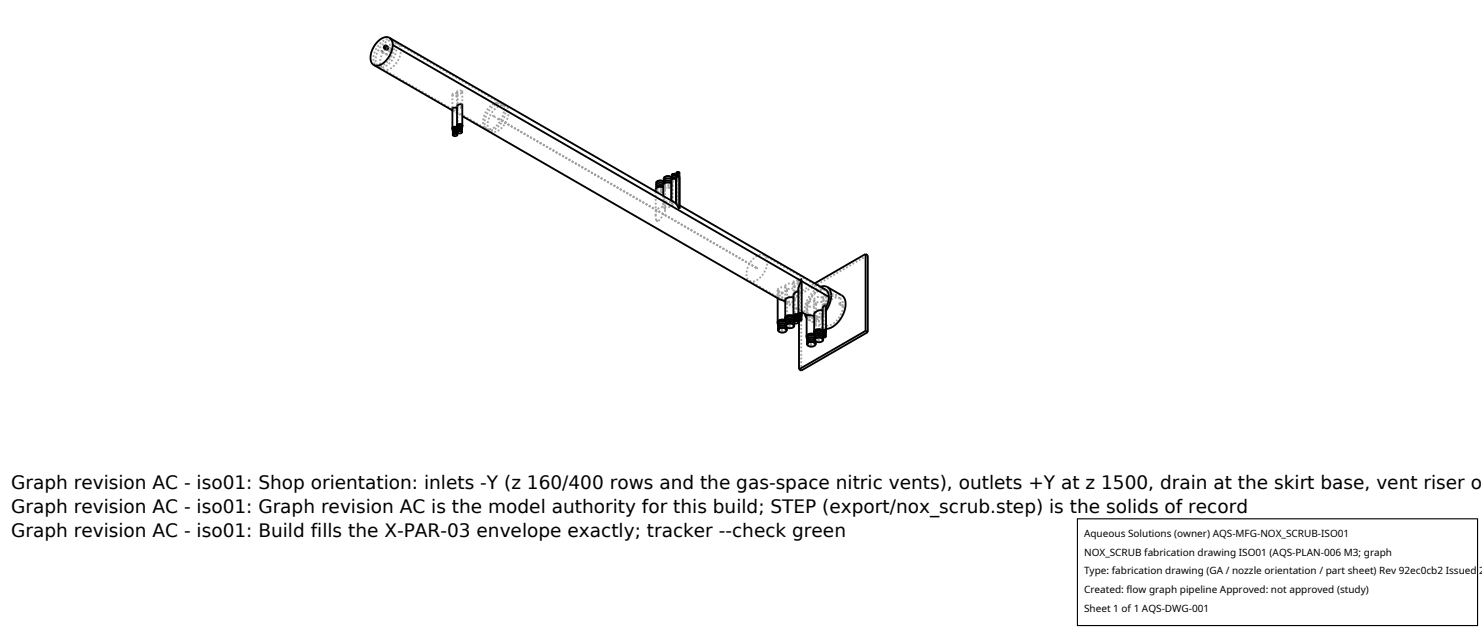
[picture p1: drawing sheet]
<svg xmlns="http://www.w3.org/2000/svg" width="212mm" height="90mm" viewBox="0 0 212 90" stroke-linecap="round" stroke-linejoin="round" font-family="sans-serif">
<g fill="none" stroke="#a0a0a0" stroke-width=".26" stroke-dasharray=".3 .3" stroke-linecap="butt">
<path d="M53.8 9.3l.3 .1h.4l.9-.6 .7-1.1 .2-1M53.8 9.3l.3 .2M54.1 9.5l.3 .1h.4l.9-.6 .7-1.1 .2-1.1M54.5 7.3l.3 .2M54.7 9.9l.4 .1 .4-.1 .8-.5 .7-1.1 .3-1.1M54.7 9.9l14.7 8.5M55.1 7.7l.7 .4M55.2 7.1v-.3l.2-.1M55.5 7.3v-.3l.2-.1M55.5 7.3l.3 .2M55.7 6.9l.1 .1M55.7 6.9l.3 .1"/>
<path d="M55.8 7l-.1 .2-.2 .1M55.8 7.5l.2-.1 .1-.3M55.9 5.7l-.5-.1-.6 .2-.5 .5-.5 .6-.3 .7-.2 .7 .1 .7 .4 .3M55.9 5.7l.3 .2M56 7l-.2 .2v.3M56.1 7.1l-.1-.1M56.2 5.9l-.5-.1-.6 .2-.5 .4-.5 .7-.3 .7-.2 .7 .1 .6 .4 .4M56.3 6.7l-.1-.6-.3-.4M56.6 6.8l-.1-.5-.3-.4M56.8 6.2l-.4-.1-.6 .2-.6 .5-.5 .7-.3 .8-.1 .7 .1 .6 .3 .3M56.8 6.2l14.7 8.5M57.3 7.2l-.2-.6-.3-.4"/>
<path d="M64.6 15.5l.5 .2 .3-.1M64.6 18.3l.1 .2 .3 .1 .3-.1 .1-.2M64.6 15.4l.5 .2 .3-.1M64.6 13.5l.1 .2h.3h.3l.1-.2M64.6 15.8l1.4 .8M64.6 13.5v1.9M64.6 18.3l.2 .2h.2h.3l.1-.2M64.7 18.6l.3 .1 .3-.1M64.7 18.8l.3 .1 .3-.1M64.7 19l.3 .2 .3-.2M64.7 18.5l.3 .2 .2-.1 .1-.1M64.7 18.7l.3 .2h.2l.1-.2"/>
<path d="M64.7 19l.3 .2 .2-.1 .1-.1M64.7 19.2l.3 .2 .3-.2M64.7 19.3l.3 .1 .3-.1M65.3 15.3h-.4l-.3 .1M65.3 13.4l-.5-.1-.2 .2M65.3 15.2l.1 .2h.3l.2-.1 .1-.2M65.3 18l.1 .1 .2 .1 .3-.1 .1-.1M65.3 15.1l.1 .2h.3l.2-.1 .1-.2M65.3 13.1l.3 .3 .3-.1 .1-.2M65.3 13.1v2M65.3 17.9l.3 .2 .4-.2M65.3 18.6l.1-.1"/>
<path d="M65.3 18.2l.3 .1 .4-.1M65.3 18.4l.3 .1 .4-.1M65.3 18.7l.3 .1 .4-.1M65.4 18.1l.2 .2 .4-.2M65.4 18.4l.2 .1 .4-.1M65.4 18.6l.2 .2 .4-.2M65.4 18.9l.2 .1 .4-.1M65.4 15.6l-.1-.1M65.4 18.3l-.1-.1M65.4 18.3h-.1M65.4 18.5l-.1-.1M65.4 15.5l-.1-.2"/>
<path d="M65.4 13.5l-.1-.1M65.4 15.6v2.7M65.4 18.5v-.2M65.4 13.5v2M65.9 14.8h-.4l-.2 .3M65.9 13l-.4-.1-.2 .2M66 15l-.1-.2M66 13.1l-.1-.1M66 13.1v1.9M69.4 18.4l.4 .1 .4-.1 .9-.6 .6-1 .3-1.1M69.7 18.5l.3 .1h.4l.9-.6 .6-1.1 .3-1.1M69.7 18.5l.4 .3"/>
<path d="M70.1 18.8l.3 .1 .4-.1 .9-.6 .7-1 .2-1.1M70.5 16.6l.2 .1M71.1 16.9l37 21.4M71.5 14.7l-.5-.1-.5 .2-.6 .5-.5 .6-.3 .7-.1 .8 .1 .6 .3 .4M71.8 14.9l-.5-.1-.6 .2-.6 .4-.4 .7-.4 .7-.1 .7 .1 .6 .4 .4M71.8 14.9l.4 .2M72 15.7l-.1-.6-.4-.4M72.2 15.1l-.5-.1-.5 .2-.6 .5-.5 .6-.3 .7-.2 .7 .2 .7 .3 .4M72.2 15.8l-.1-.6-.3-.3M72.6 16.1l-.1-.6-.3-.4M93.6 30.8l.1-.5 .3-.5 .4-.2h.4M93.6 27.3v3.5"/>
<path d="M93.7 31.4l.3 .2M93.7 31.4l-.1-.6M93.7 27.1l.1-.2 .3-.2 .6 .1M93.7 26.8l.1-.2 .3-.1h.6M93.7 26.5l.1-.2 .3-.2 .6 .1M93.7 26.1l.1-.1 .3-.2 .6 .1M93.7 26.1v-.1M93.7 27.1v-.2M93.7 26.8v-.1M93.7 26.5v-.1M94.7 29.2l.1-.3 .3-.1 .8 .1M94.7 26.8h.1"/>
<path d="M94.7 28v1.2M94.7 26.8l.2 .3M94.7 26.5l.2 .3M94.7 26.2l.2 .3M94.7 25.9l.2 .2M94.8 29.6l.2 .4M94.8 26.8v2.8M94.8 26.8l.2 .3M94.8 26.2l.1 .3M94.8 25.9l.1 .3M94.8 25.9l.1 .2M94.8 25.5l.1-.2 .3-.1 .6 .1"/>
<path d="M94.8 25.5v-.1M94.8 26.5l.1-.2 .3-.2 .6 .1M94.8 26.1l.1-.2 .3-.1 .6 .1M94.8 25.8l.1-.2 .3-.1 .6 .1M94.8 26.5v-.2M94.9 27.1l-.2 .2-.3 .1-.5-.1-.2-.2M94.9 26.8l-.2 .2-.4 .1-.4-.1-.2-.2M94.9 26.5l-.2 .2-.4 .1-.4-.1-.2-.2M94.9 26.1l-.2 .3-.3 .1-.5-.1-.2-.3M94.9 26.1l-.2 .3-.4 .1-.4-.1-.2-.3M94.9 27.1v-.3M94.9 26.8v-.3"/>
<path d="M94.9 26.5v-.3M94.9 26.2l-.1 .2-.4 .1-.5-.1-.2-.2M95 30l-.2 .6-.8 1M95 27.1l-.2 .2-.5 .2-.4-.2-.3-.2M95 27.1v2.9M95.8 26.2l.2 .3M95.8 25.9l.2 .2M95.8 25.6l.2 .2M95.8 25.3l.2 .2M95.9 28.9l.2 .3M95.9 28.6v.3M95.9 28.8h.2l.4 .2"/>
<path d="M95.9 26.2l.2 .2M95.9 25.9l.1 .2M95.9 28.6v.2M95.9 25.7l.1 .1M96 25.4v.1M96 25l.2-.1h.3M96 25.8l.2-.2h.3M96 25.5l.2-.2 .3 .1M96 25.3l.2-.2h.3M96 25.8v-.2M96 25.3v-.1M96 26.5l-.2 .2-.4 .1-.4-.1-.2-.2"/>
<path d="M96 26.1l-.2 .3-.4 .1-.4-.1-.2-.3M96 25.8l-.2 .3-.4 .1-.4-.1-.2-.3M96 26.5v-.4M96 26.1v-.3M96 25.8v-.3M96 25.5l-.2 .3-.4 .1-.4-.1-.2-.3M96 25.5l-.2 .2-.3 .1-.5-.1-.2-.2M96.1 29.2l-.3 .3-.5 .1-.4-.1-.2-.3M96.1 26.4l-.2 .3-.4 .1-.6-.1-.2-.3M96.1 26.4v2.8M96.5 25.6l.1 .2M96.5 25.4l.1 .1"/>
<path d="M96.5 25.1l.1 .2M96.5 24.9l.1 .1M96.5 29l.2 .1M96.6 25.8l-.3 .1-.3-.1M96.6 25.5l-.3 .2-.3-.2M96.6 25.3l-.3 .1-.3-.1M96.6 25l-.3 .2-.3-.2M96.6 25.8v-.2M96.6 25.3v-.1M96.6 25.6l.1 .2M96.6 29.1l.5 .2M96.7 29.1l-.6-.1-.2-.2"/>
<path d="M96.7 25.8l-.2 .1-.2 .1-.3-.1-.1-.1M96.7 25.8v3.3M96.7 25.3h.3M96.7 25.1h.3M96.7 24.9l.3-.1M96.7 24.7l.3-.1M96.7 25.3v-.1M97 24.8v.1M97 24.6v.1M97 25.3l-.2 .1-.1-.1M97 25.1l-.2 .1-.1-.1M97 24.9l-.2 .1-.1-.1"/>
<path d="M97 25.3v-.1M97 24.7l-.1 .1-.2-.1M97 25.1l-.2 .1-.2-.1M97 24.9l-.2 .1-.2-.1M97 24.7l-.1 .1-.3-.1M97.1 29.7l-.1-.4-.4-.2M97.1 25.3l-.3 .2-.2-.2M109.2 36.5l-.5-.1-.6 .1-.5 .5-.6 .7-.3 .7-.1 .7 .1 .6 .3 .4M109.2 36.5l8.7 5M109.6 37.4l-.1-.6-.3-.3M114 40l.2 .1 .3-.1M114 40v1.1"/>
<path d="M114.2 39.8l.3 .2M114.2 39.8l-.2 .2M114.4 39.8l.1 .1M107 40.1l.4 .1 .4-.1 .8-.5 .7-1.1 .3-1.1M107 40.1l4.3 2.5M111.1 42.4l.2-.4 .4 .8 .5 .4M111.1 46.1l.2 .2 .4 .1 .5-.1 .2-.2M111.1 42.1v-.7M111.1 42.4v.2M111.1 41.4v.7M111.1 46l.2 .3 .5 .1 .4-.1 .2-.3M111.1 41.4l.6 .4"/>
<path d="M111.1 46.4l.4 .2h.4l.4-.2 .1-.2M111.2 46.6l.2 .2 .4 .1 .4-.2 .2-.2M111.2 46.9l.2 .2 .3 .1 .4-.1 .2-.2M111.2 46.2l.1 .2 .4 .1 .5-.1 .1-.2M111.2 46.5l.1 .2 .4 .1 .5-.1 .1-.2M111.2 46.8l.1 .2 .4 .1h.4l.2-.3M111.2 47.1l.1 .3 .4 .1 .4-.1 .2-.3M111.2 41.6l.1 .2 .1-.1M111.2 41.6l.2 .1M111.2 47.2l.5 .3 .4-.1 .2-.2M111.3 42.7l-.2-.3M111.3 42.6l-.2-.2v-.3"/>
<path d="M111.7 41.8l.1 .7 .5 .6M111.7 41.8l.5-.1 .2-.3M112.2 42.8l.2 .3 .5 .1 .4-.1 .2-.3M112.2 45.4l.1 .3 .5 .1 .5-.1 .2-.3M112.2 42.7l.2 .2 .5 .2 .4-.1 .2-.3M112.2 40.9l.1 .2 .5 .2 .5-.1 .2-.3M112.2 40.9v1.8M112.2 45.4l.2 .3 .5 .1 .4-.1 .2-.3M112.2 43.2l.2 .1M112.2 43.2l2.3 1.4M112.2 43.1v-.1M112.2 42.9l-.9-.3"/>
<path d="M112.2 41.1l-.7-.1-.3 .2-.1 .2M112.2 45.8l.4 .1 .4 .1 .4-.2 .1-.2M112.2 46l.3 .2h.4l.4-.1 .1-.2M112.2 46.3l.2 .1 .4 .1h.4l.2-.2M112.2 45.6l.2 .2 .4 .1 .4-.1 .2-.2M112.2 45.9l.2 .2 .4 .1 .4-.1 .2-.2M112.2 46.2l.2 .2 .4 .1 .4-.1 .2-.2M112.2 46.5l.2 .2 .4 .1 .4-.1 .2-.2M112.3 46.6l.5 .2h.4l.2-.2M112.3 43.1h.1M112.3 43.1l2.9 1.7M112.3 46.7v-.1"/>
<path d="M112.3 46.2l-.1-.2M112.3 46.5l-.1-.2M112.3 46.2l.1 .3M112.3 46.5v.2M112.4 46.5l-.2-.2M112.4 43.3l-.2-.2M112.4 46l-.2-.3M112.4 46.1l-.2-.3M112.4 46.2l-.2-.3M112.4 43.1l-.2-.2M112.4 41.4l-.2-.3M112.4 43.3v2.7"/>
<path d="M112.4 46.1v-.1M112.4 46.2v-.1M112.4 41.4v1.7M113.3 42.4h-.6l-.4 .1-.1 .2M113.3 40.6l-.7-.1-.3 .2-.1 .2M113.3 42.2l.1 .2h.3l.3-.2 .1-.3M113.3 45.1l.1 .2h.3h.3l.1-.2M113.3 42.1l.2 .2h.2l.3-.2 .1-.3M113.3 40.3l.1 .1 .3 .1 .3-.1 .1-.1M113.3 40.3v1.8M113.3 45.1l.2 .1 .2 .1 .3-.1 .1-.1M113.4 45.4l.3 .1 .3-.1"/>
<path d="M113.4 45.5l.3 .2 .3-.2M113.4 45.8l.3 .1 .3-.1M113.4 45.2l.3 .2 .3-.2M113.4 45.7l.3 .2 .3-.2M113.4 46l.3 .2 .3-.2M113.4 46.1l.3 .1 .3-.1M113.4 45.6v-.1M113.4 45.9v-.1M113.4 45.6v.3M113.4 45.9v.2M113.4 45.9v-.2M113.5 42.8l-.2-.3"/>
<path d="M113.5 45.4l-.2-.3M113.5 45.4l-.2-.2M113.5 45.6l-.2-.3M113.5 42.7l-.2-.3M113.5 40.9l-.2-.3M113.5 42.8v2.6M113.5 45.6v-.2M113.5 40.9v1.8M114 41.5l-.4 .1-.3 .5M114 40.1h-.4l-.3 .2M114 41.3l.1 .2 .2-.1 .2-.7M114 44.9l.3 .1 .2-.1"/>
<path d="M114 41.1l.1 .2 .2-.2 .2-.8M114 44.9l.2 .1 .3-.1M114.1 41.9l-.1-.2M114.1 45.1l-.1-.1M114.1 45.3v-.1M114.1 45.1h.3M114.1 41.8l-.1-.3M114.1 40.3l-.1-.2M114.1 41.9v3.2M114.1 45.3v-.2M114.1 40.3v1.5M114.1 45.3h.1h.2"/>
<path d="M114.1 45.5l.1 .1 .2-.1M114.1 45l.1 .1 .2-.1M114.1 45.2l.1 .1 .2-.1M114.1 45.4l.1 .2 .2-.2M114.1 45.7h.3M114.1 45.7l.2 .1 .1-.1M114.1 45.8v-4M114.1 41.8l2.3-1.3M114.2 40.1l-.2 1M114.2 40.1v-.3M114.4 41.9l-.3-.1M114.4 52.9v-11"/>
<path d="M114.4 41.9l9.5-5.4M114.5 40v.3M115.2 45.4l.3 .2M115.2 45l.4 .2M115.2 48l.2 .3 .5 .1 .5-.1 .2-.3M115.2 48.1l.2 .2 .4 .1 .6-.1 .2-.2M115.2 44.8l.4 .2M115.2 43.4l.2 .3 .4 .1 .6-.1 .2-.3M115.2 43.4v1.4M115.3 48.4l.3 .2h.5l.3-.2 .2-.2M115.3 48.6l.2 .2 .5 .1 .3-.2 .2-.2M115.3 48.9l.2 .2 .3 .1 .5-.1 .2-.2"/>
<path d="M115.3 48.2l.2 .2 .4 .1 .4-.1 .2-.2M115.3 48.5l.2 .2 .4 .1h.4l.2-.3M115.3 48.8l.1 .2 .4 .2 .5-.1 .2-.3M115.3 49.1l.2 .3 .3 .1 .5-.1 .2-.3M115.3 49.2l.5 .3 .4-.1 .3-.2M115.5 45.6l.1 .1M115.5 45.6l2 1.2M115.6 45.7l.6 .2h.3l.1-.1M115.6 45.2v.5M115.6 45v.1M115.6 45.1l.3 .2M115.9 45.3l.5 .2 .2-.1"/>
<path d="M115.9 45.3l1.9 1.1M116.3 44.9l.1 .2 .3 .1M116.3 47.4l.2 .3 .5 .1 .4-.1 .2-.3M116.3 47.4l.2 .3 .4 .1 .5-.1 .2-.3M116.3 44.8l.1 .2 .3 .1M116.3 42.8l.2 .3 .4 .1 .5-.1 .2-.3M116.3 42.8v2M116.4 45.2h-.1M116.4 47.7h-.1M116.4 45.1l-1.2-.3M116.4 43.1h-.8l-.3 .1-.1 .2M116.4 47.8l.3 .1 .5 .1 .3-.2 .1-.2"/>
<path d="M116.4 48l.2 .2h.5l.3-.1 .2-.2M116.4 48.3l.2 .2h.3h.4l.3-.2M116.4 47.6l.1 .2 .4 .1 .5-.1 .2-.2M116.4 47.9l.1 .2 .4 .1 .5-.1 .2-.2M116.4 48.2l.1 .2 .4 .1 .5-.1 .2-.2M116.4 48.5l.1 .2 .4 .1h.4l.2-.3M116.4 48.6l.5 .2h.4l.2-.2M116.5 48.7l-.1-.1M116.5 48.2l-.1-.2M116.5 48.5l-.1-.2M116.5 48.2v.3M116.5 48.5v.2"/>
<path d="M116.5 45.7l.2-.1M116.5 45.3v.4M116.5 45.3l.2-.1M116.5 45.3l-.1-.1M116.5 45.2l-.1-.1M116.5 45.2l.2-.1M116.5 45.2v.1M116.6 45.8l-.1-.1M116.6 48l-.2-.3M116.6 48.1l-.2-.3M116.6 48.2l-.2-.3M116.6 45.4l-.1-.1"/>
<path d="M116.6 43.4l-.2-.3M116.6 45.8v2.2M116.6 48.1v-.1M116.6 48.2v-.1M116.6 43.4v2M116.7 45.6h.6l.2-.2 .1-.3M116.7 45.2v.4M116.7 45.1v.1M116.7 45.2l.6-.1 .3-.2v-.2M117.2 40.9l-.9 .6-.8 1-.5 1.2-.1 1.1M117.4 44.2h-.3l-.4 .1-.3 .2-.1 .3M117.4 42.5l-.7-.1-.3 .2-.1 .2"/>
<path d="M117.5 44l.1 .2 .2-.1M117.5 47.3l.2 .1 .3-.1M117.5 43.9l.1 .2 .2-.1M117.5 42.3l.2 .2 .3-.2M117.5 42.3v1.6M117.5 47.2l.2 .2 .3-.2M117.5 46.8l-.4-.4-.1-.7 .1-1 .4-1 .7-.8 .7-.6 .7-.2 .6 .1M117.5 47.9v-.1M117.6 47.6l-.1-.1M117.6 47.6v.1M117.6 47.5h.3M117.6 47.9v.2"/>
<path d="M117.6 47.7v.2M117.6 47.7h.3M117.6 47.9h.1h.2M117.6 47.4l.1 .1 .2-.1M117.6 47.6l.1 .1 .2-.1M117.6 47.8l.1 .1 .2-.1M117.6 48.1h.3M117.6 48.1h.1h.2M117.6 47.9l-.1-.1M117.6 44.9l.2-.3M117.6 44.5v.4M117.6 44.5l.2-.4"/>
<path d="M117.6 44.5l-.1-.1M117.6 44.4l-.2-.2M117.6 44.4l.2-.4M117.6 44.4l.2-.3M117.6 45.1v-.2M117.6 47.4l-.1-.2M117.6 47.6l-.1-.3M117.6 44.7v-.3M117.6 42.8l-.2-.3M117.6 45.1v2.3M117.6 47.6v-.2M117.6 42.8v1.9"/>
<path d="M117.8 46.4l-.3-.3-.2-.6 .1-.8 .3-.8 .6-.7 .6-.5 .6-.2 .5 .1M117.8 44.6l.2-.2M117.8 44.1v.5M117.8 44v.1M117.8 44.1l.2-.2M117.9 41.5l-.5-.1-.5 .1-.5 .4-.5 .6-.4 .8-.2 .7 .1 .6 .2 .4M117.9 43.4l-.3 .2-.1 .3M117.9 42.2h-.3l-.1 .1M117.9 41.4l-.5-.1-.5 .2-.6 .4-.5 .7-.4 .7-.1 .8v.6l.3 .4M117.9 41.4l2.1 1.2M117.9 41.4l-.5-.1-.6 .2-.6 .5-.5 .6-.3 .7-.2 .8 .1 .7 .3 .4M118 43.9v.5"/>
<path d="M118 43.9v-.1M118 43.8v-.2M118 43.8l.2-.6 .1-.7M118 43.9l.3-.8 .1-.7M118 43.8v.1M118 47l-.5-.2M118 43.6l-.1-.2M118 42.3l-.1-.1M118 42.3v1.3M118.3 42.5l-.1-.6-.3-.4M118.4 42.4l-.1-.6-.4-.4M119.9 43.5v-.3"/>
<path d="M119.9 43.5l.5 .3M119.9 43.2v.1M119.9 43.2l.5 .3M119.9 43.3v.2M120 42.6l.3 .3 .1 .6M120.4 43.7v.1M120.4 43.7l-.5-.2M120.4 43.8l-.3 1.1-.7 1-.9 .5-.3 .1-.4-.1M120.4 43.5v.2"/>
</g>
<g fill="none" stroke="#000" stroke-width=".26">
<path d="M53.4 9.3l11.2 6.5M54.5 7.3h.1M55.1 6.5l.3 .2v.2l-.2 .2-.3-.2M55.1 6.5v.3l-.2 .1M55.1 6.5l-.2 .1v.3M55.6 5.4l.4 .4 .1 .6M55.6 5.4l-.5-.1-.6 .2-.6 .5-.5 .7-.4 .8-.1 .8 .2 .6 .3 .4M55.6 5.4l41 23.7M56.1 6.4l-.3 1.2-.7 1.1-.9 .6-.4 .1-.4-.1M56.1 6.4l62.3 36M64.6 18.3h.1M64.6 18.5l.1 .1"/>
<path d="M64.7 18.7v-.3l.5-.1 .1 .2v.5M64.7 18.7v.1M64.7 19.2v.1M64.7 19.2h.1M64.7 19.3l.3-.2 .3 .2M64.7 19.3l.3 .1 .3-.1M65.2 18.6h-.3l-.2 .1v.5M65.2 18.6l.1 .1M65.2 18.9l-.3-.1-.2 .2M65.2 18.9l.1 .1M65.2 19.1h-.3l-.2 .1M65.2 19.1l.1 .1"/>
<path d="M65.2 18.6h-.3l-.2 .1M65.2 18.9l-.4-.1-.1 .2M65.3 15.4h-.4l-.3 .1v3M65.3 15.5h.1M65.3 18.1v-2.9l.1-.2 .3-.1h.2l.1 .2v3M65.3 18.1l.1-.1 .2-.1 .3 .1 .1 .1M65.3 18.1v.1M65.3 18.2l-.4-.1-.3 .2M65.3 19.2h.1M65.3 19v.2M65.3 19.2v.1M65.3 18.7v.1"/>
<path d="M65.3 19h.1M65.3 17.8l.5-.1 .2 .3-.1-.2-.2-.1-.3 .1-.1 .2zM65.3 18.4l-.4-.1-.3 .2M65.3 18.6l.1-.5 .2-.2 .3 .2 .1 .5M65.3 18.4l.2-.2h.2l.2 .1 .1 .1M65.3 18.6l.3-.2 .4 .2M65.3 18.6v.1M65.3 18.8l.1 .1M65.3 18.6h.1M65.3 18.3l-.4-.2-.3 .2M65.4 18.4l.2-.2 .4 .2M65.4 18.6l.1-.2 .3 .1 .1 .1 .1 .2"/>
<path d="M65.4 18.8h.1M65.4 18.9l.2-.2 .4 .2M65.4 18.9l.2 .2 .4-.2M65.4 18.6l-.1 .2M65.4 18.8v.1M65.9 18.7h-.4l-.1 .1M65.9 18.7l.1 .1M65.9 18.7h-.3l-.3 .1M66 18.9h.1M66 18.8v.1M66 18.6v.1M66 16.6l45.3 26.1 .9 .3"/>
<path d="M66 18.1v.1M93.7 26l.2-.1 .3-.1 .6 .1-.4-.1-.5 .1-.2 .2v.3M94.7 26.8l-.4-.1-.5 .1-.1 .2-.1 .3M94.7 26.5l-.3-.1-.4 .1-.3 .1v.3M94.8 25.4l.2-.2 .4-.1 .3 .1 .3 .2-.4-.2h-.5l-.3 .2v.4M95.9 26.2h.1M95.9 26.2l-.7-.1-.4 .2-.1 1.7M95.9 26.2v2.4M95.9 25.9l-.6-.1-.4 .1-.1 .4-.3-.2-.5 .1-.3 .1v.4M95.9 25.7l-.3-.2h-.5l-.3 .2v.4M96 25.5v-.3l.3-.1 .3 .1v.3M96 25.2v-.2l.3-.2 .3 .1v.3"/>
<path d="M96 25l.2-.2 .4 .2M96.5 25.6v-.2l-.3-.1-.2 .1v.2M96.5 25.6l-.3-.1-.3 .2v2.9M96.5 25.6v3.4M96.7 25.2v-.1l.1-.1 .2 .1v.1M96.7 25.1v-.2l.1-.1 .2 .1v.2M96.7 24.9v-.2l.1-.1 .2 .1v.2M96.7 24.7l.1-.1 .2 .1M96.9 29.7h.1M96.9 29.7l.2 .1M97 25.2l.1 4.6M97 25.2h-.3l-.1 .1v3.8l.3 .6"/>
<path d="M97 29.7l.1 .1M97 25.2v4.5M97.1 29.3l20.9 12.1 .3 .4 .1 .6M123.6 36.3l-7.2 4.2M123.6 36.3v10.9M123.6 36.3l.3 .2v10.9M111.1 46h.1M111.1 46.2v.2M111.1 42.6v3.6M111.1 46.5l.1 .1M111.1 46.8l.1 .1M111.1 47.1l.2-.2 .4-.1 .5 .1 .2 .2"/>
<path d="M111.1 47.1l.1 .1M111.2 46.8l.1-.2 .4-.1 .4 .1 .2 .2M111.2 47.2l.1-.3 .4-.1 .5 .1 .1 .3M111.2 47.2l.1 .2 .4 .1 .5-.1 .1-.2M111.2 46.3l.5-.1 .5 .1-.6-.1-.3 .1-.1 .2zM112.2 45.6v.1l-.4-.1-.4 .1-.3 .3M112.2 45.8l-.7-.1-.3 .1-.1 .3M112.2 45.9l-.7-.1-.3 .2-.1 .2M112.2 45.9v.1M112.2 46.2v.1M112.2 46.5l.1 .1M112.2 45.8h.1"/>
<path d="M112.2 45.9h.1M112.2 46l-.5-.1-.5 .1-.1 1.1M112.2 46.5h.1M112.2 46.5l.2-.2 .4-.1 .4 .1 .2 .2M112.2 46.5l.2 .3 .4 .1 .5-.1 .1-.3M112.2 46.2v.3M112.3 46.6l-.3-.1h-.4l-.3 .1-.2 .2M112.3 47.1l-.1-.2-.5-.1-.4 .1-.1 .3M112.3 47.1h.1M112.3 47.1v.1M112.3 46.9v-.2l.1 .4M112.4 47.1l-.1 .1"/>
<path d="M113.2 45.6h-.6l-.2 .1-.2 .2M113.2 45.6l.2 .2M113.2 45.9h-.6l-.4 .3M113.2 45.9l.2 .3M113.2 46.2h-.6l-.2 .1-.2 .2M113.2 46.2l.2 .3M113.3 45.6h-.7l-.3 .1-.1 .2M113.3 45.6l.1 .1M113.3 45.9h-.7l-.3 .1-.1 .2M113.3 45.9l.1 .4M113.3 46.2h-.7l-.3 .1-.1 .2M113.3 46.2l.1 .3"/>
<path d="M113.3 42.5h-.6l-.5 .3v2.8M113.3 45.1l-.3-.1h-.5l-.2 .2-.1 .2 .1-.2 .3-.1 .7 .1M113.3 45.3l.1 .1M113.3 45.3l-.3-.1h-.4l-.3 .2-.1 .2M113.4 45.7v-.5l.3-.1 .3 .1v.5M113.4 45.7l.3-.1 .3 .1M113.4 45.7v.1M113.4 46l.3-.2 .3 .2M113.4 46v.1M113.4 45.5l-.5-.3-.5 .1-.2 .2v.7M113.4 45.5l.3-.2 .3 .2M113.4 46h.1"/>
<path d="M113.4 46l.3 .2 .3-.2M113.4 46.1v.4M113.4 46.5v.1M114 45.7l-.1-.1h-.4l-.1 .4M114 46h.1M114 45.7v.3M114 45.5l-.3-.2-.3 .1v.1M114 45.5h.1M114 45.7v.1M114 46v.1M114 41.7h-.3l-.4 .4v3.2M114 45v-3.8l.4-1 .1 4.8"/>
<path d="M114 45l-.4-.1-.2 .1-.1 .1 .3-.2 .4 .1M114 44.8l.2-.1 .3 .1M114 44.8h.1M114 44.9l.2-.2 .3 .2M114 45l.2-.1 .3 .1M114 45l.1 .1M114.1 45.2l-.1 .2M114.1 45.4v.1M114.1 45.7h.1M114.1 45.2l-.4-.2-.4 .3M114.1 45.7l.2-.1 .1 .1M114.1 45.7l.1 .1 .2-.1"/>
<path d="M114.1 45.4v.3M114.1 45.8v6.9M114.4 45.2h-.3M114.4 45.2h.1M114.4 45.4h-.3M114.4 45.4h.1M114.4 45.6l-.3 .1M114.4 45.6v.1M114.4 45.6l.1 .1M114.4 45.7h.1M114.4 45.2l.1 .5M114.5 45.2l-.1-.2-.3-.1v.5"/>
<path d="M114.5 45.2l-.1 .1M114.5 45.4l-.1 .1M114.5 45.7h-.1M114.5 44.9h.1M114.5 45l-.1 .1M114.5 44.6l.7 .4M114.9 44.8l.3 .6M115.2 48.2l.1 .2M115.3 48.5v.1M115.3 49.1v.1M115.3 49.1h.1M115.3 49.2l.2-.3 .4-.1 .4 .1 .2 .3"/>
<path d="M115.3 49.2l.2 .2 .4 .1 .4-.1 .2-.2M116.3 45.2l-1.1-.2v3.2M116.3 47.6l.1 .2M116.3 48.3h.1zM116.3 48.3l-.4-.1-.5 .1-.1 .2v.6M116.3 48.6l-.6-.1-.3 .1-.1 .2M116.3 48.6l.2 .2M116.3 48.9l-.6-.1-.3 .1-.1 .2M116.3 48.9l.2 .3M116.3 48.3l-.6-.1-.3 .1-.1 .2M116.3 48.6l-.3-.1h-.4l-.3 .2v.2M116.3 48.6h.1"/>
<path d="M116.3 48.9l.2 .2M116.3 47.7h-.7l-.3 .1-.1 .2M116.4 47.8l-.8-.1-.3 .1-.1 .3M116.4 47.9l-.8-.1-.3 .2-.1 .2M116.4 47.9v.1M116.4 48.2l.1-.3 .4-.1 .5 .1 .2 .3M116.4 48.2v.1M116.4 48.5l.1-.2 .4-.2 .5 .1 .2 .3M116.4 48.5v.1M116.4 47.8h.1M116.4 47.9h.1M116.4 48l-.4-.1h-.5l-.2 .2v.4"/>
<path d="M116.4 48.5l.1-.2 .4-.1 .5 .1 .2 .2M116.4 48.5h.1M116.4 48.5l.2 .3 .4 .1 .4-.1 .2-.3M116.4 48.2l.3-.3h.5l.3 .2 .1 .4M116.4 47.9v.6M116.5 48.7v.1M116.5 48.8v.3M116.5 48.8v.1M116.5 49.1v.1M117.2 40.9h.5l.5 .1M117.5 47.4v-3.4l.1-.2 .2-.2 .2 .2v3.6M117.5 47.2l.2-.1 .3 .1"/>
<path d="M117.5 47.2h.1M117.5 44.4l-.3-.1h-.3l-.4 .2-.2 .3v2.8M117.5 47.2l-.4-.2h-.3l-.4 .2-.1 .2M117.5 47.3l.2-.2 .3 .2M117.5 47.2l-.3-.1h-.4l-.4 .1-.1 .2M117.5 47.4l.2-.1 .3 .1M117.5 47.4l.1 .1M117.5 47.3l-.3-.1h-.4l-.4 .2-.1 .2M117.5 47.6l.2-.1 .2 .1M117.5 47.6l.1 .1M117.5 47.8l-.2-.2-.4-.1-.3 .1-.2 .3M117.5 47.8l.3-.1 .1 .2"/>
<path d="M117.5 47.8l.1 .1M117.5 48l.2-.1 .2 .1M117.5 48l.1 .1M117.5 47.8l-.2-.2-.4-.1-.4 .1-.1 .3M117.5 47.5l-.3-.2h-.5l-.3 .2v.4M117.5 47.9h.1M117.6 48.5h-.1M117.6 48.5h.1M117.6 47.9h.1M117.6 47.7h.1M117.6 47.6l.1-.1 .2 .1v.4M117.6 47.8l.1-.1 .2 .1"/>
<path d="M117.6 48l.1-.1 .2 .1M117.6 48h.1M117.6 48.1l.1-.1 .2 .1M117.6 48.1l.1 .1 .2-.1M117.6 48v.1M117.6 47.8l-.1 .2M117.6 48.1v.1M117.6 48.2v.1M117.6 48.5l-.1 .1M117.9 48.1h.1M117.9 48v.1M117.9 47.6v-.2l-.3-.1-.1 .5"/>
<path d="M117.9 47.6v.1M118 47.2h.1M118 47.4l-.1 .1M118.2 41l2.2 1.3 .3 .5 .1 .7-.3 1.2-.7 1.2-.9 .8-.5 .2-.4 .1M118.2 41l.4 .5 .1 .9-.2 1-.5 1M118.4 42.4l-.1 .7-.3 .8M123.6 47.2l.3 .2M123.6 47.2l-9.5 5.5M123.9 47.4l-9.5 5.5-.3-.2"/>
<circle cx="114.4" cy="39.9" r=".07"/>
</g>
<path d="M153.9 74.1h57.1v15.2h-57.1z" fill="#fff" stroke="#000" stroke-width=".16"/>
<g font-size="2.6">
<text x="1.6" y="69.8">Graph revision AC - iso01: Shop orientation: inlets -Y (z 160/400 rows and the gas-space nitric vents), outlets +Y at z 1500, drain at the skirt base, vent riser o</text>
<text x="1.6" y="73.3">Graph revision AC - iso01: Graph revision AC is the model authority for this build; STEP (export/nox_scrub.step) is the solids of record</text>
<text x="1.6" y="76.7">Graph revision AC - iso01: Build fills the X-PAR-03 envelope exactly; tracker --check green</text>
</g>
<g font-size="1.4">
<text x="154.8" y="76.6">Aqueous Solutions (owner) AQS-MFG-NOX_SCRUB-ISO01</text>
<text x="154.8" y="79.3">NOX_SCRUB fabrication drawing ISO01 (AQS-PLAN-006 M3; graph</text>
<text x="154.8" y="82">Type: fabrication drawing (GA / nozzle orientation / part sheet) Rev 92ec0cb2 Issued 2</text>
<text x="154.8" y="84.7">Created: flow graph pipeline Approved: not approved (study)</text>
<text x="154.8" y="87.4">Sheet 1 of 1 AQS-DWG-001</text>
</g>
</svg>
